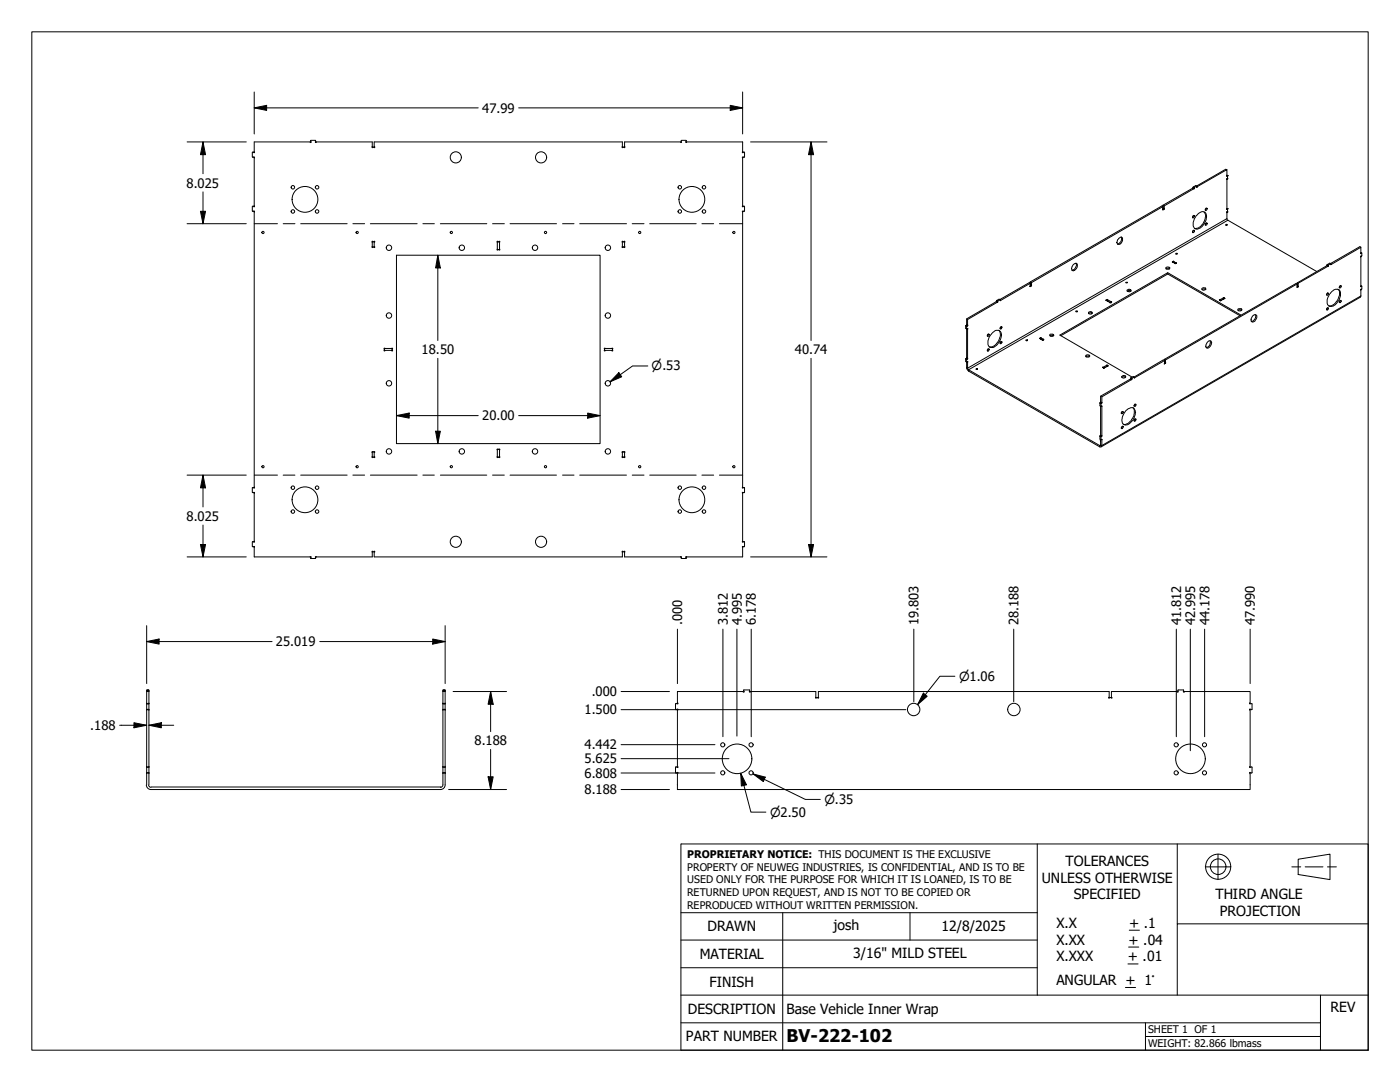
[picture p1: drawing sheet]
<svg xmlns="http://www.w3.org/2000/svg" width="279mm" height="216mm" viewBox="0 0 279 216" stroke-linecap="round" stroke-linejoin="round" font-family="sans-serif">
<!-- layer: Visible (ANSI) -->
<g fill="none" stroke="#000" stroke-width=".2">
<path d="M50.6 31.3v.1M50.6 30.4h-.2v.9l.2 .1M50.6 31.4l.2-.1-.1 .2M50.7 31.5v9.5M50.8 31.5h-.1M61.9 28.3h-11.2l.1 2.1h-.2M62 28.2v-.2h.9l.1 .2M62.1 28.3v.1h-.2M63 28.3v.1h.1M63.2 28.3h11.1v1M74.3 29.2v.1M74.3 29.3v.1h.1"/>
<path d="M74.4 29.4h.1M74.4 29.3h.2M74.6 29.4h.1M74.7 29.3v-1h49.5v1M74.7 29.2l.1 .2h-.2M124.2 29.2v.1M124.2 29.3v.1h.1M124.3 29.3h.2M124.4 29.4h-.1M124.5 29.4h.1M124.7 29.2v.1M135.8 28.3h.1"/>
<path d="M135.8 28.3h-11.1v1.1h-.2M136 28.2v.1M136 28.2v-.2h.9l.1 .2M136 28.3v.1h-.2M136.9 28.2v.1M136.9 28.3v.1h.1M137 28.3h11.2v2M137.1 28.3h-.1M148.2 31.5h.1M148.2 30.3v.2l.1-.1M148.3 30.4h.3v.9l-.5 .1 .1 9.6M148.3 31.3l.1 .1"/>
<path d="M148.4 30.4h-.1M238.1 37.5h.1M238.1 37.5l-6 3.5M238.1 37.5l.2 .2M238.1 37.5v.1M238.1 37.3h.1M238.1 37.5l.2 .1M238.3 37.7h.1M238.3 37.7l-6 3.4M238.3 37.6h.1M238.3 37.6v.1M238.3 37.4l-.2-.1 .2 .2"/>
<path d="M238.3 37.4v.2M238.8 37.3h.1M238.8 37.3v-.2l-.5 .3M238.8 37.1l-.2-.1-.5 .5M238.8 37.1h.1M244.8 35.8v6l.2-.1v.6h-.1M244.8 35.8h.1M244.9 35.7h.1v-.6l-.2 .1 .1-1.4-6.1 3.6v-.1M244.9 35.7h.1M244.9 35.7l-.1 .1M244.9 33.8h-.3l-5.8 3.3M244.9 34.9l.1 .2"/>
<path d="M245 35.1h.1M50.6 41.1v.1M50.6 42.1v.1M50.6 41.1l-.2 .1v.9l.2 .1M50.6 42.2l.2-.1-.1 .2M50.7 41.1h.1M50.7 42.3v54.9M50.7 41.1l.1 .1h-.2M50.8 42.3h-.1M74.3 48.3v.1M74.3 48.4v.7M74.3 49.2h.1"/>
<path d="M74.3 49.2v.2l.1-.1M74.4 48.2v.1M74.4 49.3h.1M74.4 48.2h-.1v.1M74.4 48.3h.2M74.4 49.3h.2M74.6 49.3h.1M74.6 48.2v.1M74.6 48.2h.2l-.1 .1M74.7 48.4v.7M74.7 49.2h.1M74.7 49.2l.1 .2-.2-.1"/>
<path d="M74.8 48.3l-.1 .1M79.1 50.9h40.7v37.6h-40.7zM99.2 48.3l.1 .1M99.3 48.4v1.3M99.3 49.7l-.1 .2 .2-.1M99.4 48.2h-.2l.1 .1M99.4 48.3h.1M99.4 48.2v.1M99.4 49.8h.1M99.5 49.8h-.1M99.6 48.2h.1v.1M99.7 49.7h.1"/>
<path d="M99.7 48.4v1.3M99.7 49.7v.2l-.1-.1M99.7 48.3v.1M124.2 48.3v.1M124.2 48.4v.7M124.2 49.2h.1M124.2 49.2v.2l.1-.1M124.3 48.2h-.1v.1M124.4 48.3h.1M124.4 49.3h.1M124.5 48.2h.2v.1M124.7 48.4v.7"/>
<path d="M124.7 49.2v.2l-.2-.1M124.7 48.3v.1M148.2 42.3h.1M148.2 42.3v54.9M148.2 41.1h.1M148.2 41.1v.1h.1M148.3 42.2l-.1-.1v.2M148.3 42.1l.1 .1M148.4 41.1l.2 .1v.9l-.3 .1M198.9 59.9l.5-.2 .2 .1v.2l.1-.1M199.6 59.8l5.8-3.4 .2 .1-5.9 3.4M199.6 59.8l-.5 .3"/>
<path d="M199.7 59.9h.1M205.6 57.1h.1M205.6 56.8h.1M205.6 56.3v.8M205.6 56.3l.3 .1M205.6 56.3l26.3-15.2 .2 .1-26.2 15.2M205.6 56.8l.3 .2M205.7 56.8l-.1 .2h.2M205.8 57l-.2 .2v-.1M205.8 57h.1M205.9 57h-.1M205.9 57h.1"/>
<path d="M205.9 56.4v.6M214.3 52.7a.43 .43 0 0 1 .7-.1 .43 .43 0 0 1-.1 .7l-.1 .3a.51 .51 0 0 1-.4 .4 .51 .51 0 0 1-.5-.2v-.6zM214.8 52.5a1.13 1.13 0 0 1-.9 1.4M220.8 59.9h.1M220.8 59.9l.7 .5M220.8 59.9h-.1h.1M220.9 59.8h.1M220.9 59.8v.2h.1M220.9 59.8l-.1 .1M221 59.8h.1M221 59.8l.7 .4M221 59.8v.3"/>
<path d="M223.3 47.6a.44 .44 0 0 1 .6-.2 .44 .44 0 0 1 .1 .6l-.1 .3a.54 .54 0 0 1-.4 .4 .54 .54 0 0 1-.6-.1l.1-.7zM223.8 47.3a1.04 1.04 0 0 1-.8 1.4M224.9 57.9l.3-.2a.3 .3 0 0 1 .4 0 .3 .3 0 0 1 .1 .4l-.3 .1a.37 .37 0 0 1-.5-.3zM225 58.1l.2-.1 .5 .1M232.1 41.8v.1l.2-.1M232.1 41.8h.1M232.1 41.5h.1M232.1 41v.8M232.1 41l.2 .1M232.1 41.5l.2 .2M232.2 41.6l.1 .2M232.3 41.8h.1"/>
<path d="M232.3 41.7v.1M232.3 41.7h.1M232.3 41.1v.6M232.7 53.7l.2-.2 .5 .2M232.7 53.3h.3a.3 .3 0 0 1 .3 0 .3 .3 0 0 1 .1 .3l-.4 .1a.25 .25 0 0 1-.3 0 .25 .25 0 0 1 0-.4zM233 54.4v.3M234.1 52.1l-.2 .2 .6 .3M234.1 52.1v.2h.2M234.1 52.1h.2M234.3 52.4h.1M234.3 52.1l.4 .4M234.3 52.1v.3"/>
<path d="M234.3 52.4l.3 .2M234.5 52.6h.1M234.6 52.6h.1M234.7 52.5h.1M234.7 52.5l-.1 .1M234.7 52.5h.1h-.1M238.1 46a.21 .21 0 0 1 .2 .2 .21 .21 0 0 1-.3 .2zM238.2 43l.2 .2a.22 .22 0 0 1-.1 .2 .22 .22 0 0 1-.3 0zM238.2 46l-.2 .3M238.2 43.1l-.2 .3M238.7 43.1l.4-.5a.93 .93 0 0 1 1.6 .1 2.57 2.57 0 0 1-2 3 1.26 1.26 0 0 1-.4-1.9zM239.9 57.8l.2-.1 .5 .1"/>
<path d="M239.9 57.5l.3-.1a.31 .31 0 0 1 .3 0 .31 .31 0 0 1 .1 .4l-.4 .1a.27 .27 0 0 1-.3-.1 .27 .27 0 0 1 0-.3zM240.3 42.3v.1a2.33 2.33 0 0 1-.7 2.7l-.5 .4-.7 .1M240.6 41.7l.1-.2a.21 .21 0 0 1 .1 .3 .21 .21 0 0 1-.3 .1zM240.7 44.5l.1-.1a.26 .26 0 0 1 .1 .4 .26 .26 0 0 1-.4 .1zM240.7 44.5l-.2 .3M240.7 41.5l-.2 .3M243.5 59.9h.1M243.6 59.9h.1M243.6 59.9v.1M244.2 59.4l-.9 .4 .2 .1M244.2 59.4h.1M244.2 59.4v.3l-.7 .2"/>
<path d="M244.3 59.4v.2h-.1M244.3 59.4l.2 .2-.9 .3M244.3 59.4h.1M244.6 44.8h.3v.2h-.3zM244.8 42.4l.1 1.5 17.9 10.3M244.8 42.4h.1M244.9 42.3h.1M244.9 42.3l-.1 .1M244.9 41.6l.1 .1M245 41.7h.1M258.9 57.3h.1M258.9 57l.1 .2"/>
<path d="M258.9 56.5v.5l.2 .2v-.7M258.9 56.6v.7l.1-.1M258.9 56.6h-.3l-26.2 15.1M258.9 56.6l-26.3 15.2M258.9 56.5h.2M259.1 57.2h-.1M264.8 58.6l.1-.1a.16 .16 0 0 1 .2 0 .16 .16 0 0 1 0 .2l-.3 .2zM264.8 53h.1M264.8 53l-5.9 3.5M264.8 53l.2 .1M264.9 52.9h.1M264.9 52.9l.1 .1"/>
<path d="M264.9 52.8v.1M264.9 52.8l.1 .2M264.9 58.5l-.2 .3M264.9 53h.1M264.9 52.8h.1M264.9 52.8l.2 .1M265 53.1l-5.9 3.4M265 53h.1M265 53l.1 .1h-.1M265.1 52.9l-.1 .1M265.6 52.6l-.2-.1-.5 .3M265.6 52.6l-.5 .3"/>
<path d="M265.9 58.1a.94 .94 0 0 1 1.2-.3 .94 .94 0 0 1 .4 1.2 2.55 2.55 0 0 1-1.9 2.2 .92 .92 0 0 1-.7-1.4l.3-.9zM267 57.7a1.92 1.92 0 0 1-.4 2.6l-.7 .6-.7 .1M267.3 57.2l.2-.2a.23 .23 0 0 1 .1 .3 .23 .23 0 0 1-.3 0zM267.5 57l-.2 .3M267.5 59.9l-.2 .4M271.5 51.2h.1M271.5 57.8h.1M271.6 57.8v1.3l-.1 .2-51.7 29.9M271.6 57.8h.1M271.6 51.2l-.1 6h.2M271.6 51.2h.1M271.6 49.3l-.2-.1-5.8 3.4"/>
<path d="M271.6 51.1l.1 .1M271.6 57.7l.1 .1M271.6 57l.1 .1M271.6 50.4l.1 .1M271.7 50.5l-.2 .1 .1-1.3-6 3.5v-.2M271.7 57.8h.1M271.7 57.2h.1M271.7 51.2h-.1M271.7 50.5h.1M271.7 57.8h-.1M271.7 57.1l.1 .6-.1 .1M271.7 50.5l.1 .6-.1 .1"/>
<path d="M271.7 57.1v.1M76.7 69.6h.1M76.7 69.7v.1M76.7 69.8h.1M76.7 69.9v.1h.1M76.8 69.5h.1M76.8 69.9h.1M76.8 69.9h1.4M78.1 69.9h.1M78.2 69.5h-.1M78.2 69.7v.1M78.3 69.8h.1"/>
<path d="M78.3 69.9v.1h-.1M78.3 69.6v-.1h-1.6v.2M120.6 69.6h.1M120.6 69.7v.1M120.7 69.8h-.1M120.7 69.9l-.1 .1h.2M120.8 69.5h-.2v.2M120.8 69.5h.1M122.1 69.5h-1.3M122.1 69.9h-1.3M122.1 69.5h.2l-.1 .2M122.2 69.8h.1"/>
<path d="M122.2 69.7v.1M122.2 69.9l.1 .1h-.2M122.3 69.6h-.1M192.7 65v.5l.2 .2 .3-.2-.1 .2M192.7 71.6v.5l.2 .2 .3-.2-.1 .2M192.7 71.6l.2 .2M192.7 65l.2 .1M192.8 71.6l.2 .1M192.8 65l.2 .1M192.8 71.5h.1M192.8 64.9h.1M192.8 64.9l.2 .1"/>
<path d="M192.8 71.5l.2 .1M192.8 64.9l-.1 .1M192.8 71.5l-.1 .1M192.9 71.8v1.7l.4 .5 26.2 15.2a.29 .29 0 0 0 .3 0 .29 .29 0 0 0 .1-.3l-.1-1.2M192.9 65.1v6.3l.2 .1M192.9 63.6l.2 .2M192.9 65.1h.1M193 71.4l-.1 .1M193 64.8l-.1 .1M193 65h.1M193 71.6h.1M193 65v.1"/>
<path d="M193 71.6l-.1 .2M193.1 72.3v1.2l.1 .3 26.3 15.1h.1v-1.2M193.1 64.9h.1M193.1 65.7h.1M193.1 71.5h.1M193.1 72.3h.1M193.1 64.9l-.1 .1M193.1 71.5l-.1 .1M193.1 65.7v5.8M194.8 73.6l.2-.1 .1 .2h-.3zM197 69.8l.2-.2a.24 .24 0 0 1 .1 .3 .24 .24 0 0 1-.3 .1zM197.2 66.7a.21 .21 0 0 1 .2 .2 .22 .22 0 0 1-.4 .2z"/>
<path d="M197.2 66.7l-.2 .3M197.2 69.6l-.2 .3M198.1 66.4a.97 .97 0 0 1 .9-.5 .97 .97 0 0 1 .8 .6 2.71 2.71 0 0 1-1.7 2.8 .93 .93 0 0 1-.9-1.3l.2-.8zM198.8 60.2l-5.9 3.4v1.2l.2 .1M198.8 60.2h.1M198.8 60.2l.3 .1M198.9 60l.2 .1zM198.9 60.1h.1M198.9 60v.1M198.9 60.1l.2 .1M198.9 60.1v.1M199.1 60.3l-6 3.5v1.1"/>
<path d="M199.1 60.2v.1M199.1 60.1v.1M199.3 65.9a1.92 1.92 0 0 1-.4 2.6 1.54 1.54 0 0 1-1.5 .7M199.7 68.2l.1-.1a.2 .2 0 0 1 .1 .3 .2 .2 0 0 1-.3 .1zM199.8 65.2l.2 .1-.1 .2a.17 .17 0 0 1-.2 .1 .17 .17 0 0 1-.1-.3zM199.8 68.1l-.2 .4M199.8 65.2l-.2 .3M204.8 67.8h.2a.16 .16 0 0 1-.1 .2 .16 .16 0 0 1-.2-.1zM207.6 67.4l-.1 .2 .5 .2M207.6 67.4h.1M207.6 67.4v.2h.2M207.6 67.4h.2"/>
<path d="M207.8 67.7h.1M207.8 67.4h.1M207.8 67.7l.3 .2M207.8 67.4l.4 .3M207.8 67.4v.3M208 67.8v.1M208 67.9h.1M208.1 67.8v.1M208.2 67.8h.1M208.2 67.7h.1M208.2 67.7l.1 .1h-.1M208.2 67.8h-.1"/>
<path d="M209.5 66.8l.5-.1a.25 .25 0 0 1 .3 .2 .25 .25 0 0 1-.4 .2h-.2zM209.5 67l.4-.1 .3 .1M214.8 62h.1l.1 .2a.16 .16 0 0 1-.2 .1 .16 .16 0 0 1 0-.3zM216.7 71.2l.2-.1 .5 .1M216.7 70.9l.3-.1a.3 .3 0 0 1 .3 0 .3 .3 0 0 1 .1 .3l-.4 .1a.23 .23 0 0 1-.3 0 .23 .23 0 0 1 0-.3zM217.2 62.5l.3-.1 .4 .1M217.4 62.2h.3a.23 .23 0 0 1 .3 .3 .23 .23 0 0 1-.3 .2 .27 .27 0 0 1-.4-.1 .27 .27 0 0 1 0-.3zM219.6 79.1l.3 .1M220.2 73.4h.1M220.3 73.4h.1M220.3 73.4v.1M220.9 72.9l-.9 .4 .2 .1"/>
<path d="M220.9 72.9h.1M220.9 72.9v.3l-.7 .2M220.9 72.9v.2M221 72.9l.2 .1-.9 .4M221 72.9h.1M221 60.1h.1M221 60.1l.6 .3M221.5 60.4h.1M221.6 60.4h.1M221.7 60.2h.1M221.7 60.3h.1M221.7 60.3l-.1 .1"/>
<path d="M221.7 60.2l.2 .1h-.2M223.8 75.1l.4-.2a.31 .31 0 0 1 .3 .1 .31 .31 0 0 1 .1 .3l-.3 .1a.37 .37 0 0 1-.5-.3zM223.9 75.3l.2-.1 .5 .1M225.6 75.6h.1M225.6 75.6l-6 3.5v1.2M225.6 75.6l.2 .2M225.7 75.4l.2 .2zM225.7 75.6h.1M225.7 75.6l-.1 .1M225.7 75.4v.2M225.7 75.6l.2 .1M225.8 75.8h.1"/>
<path d="M225.8 75.8l-5.9 3.4v1.2M225.9 75.6v.1M225.9 75.7l-.1 .1M226.4 75.2l-.2-.1-.5 .3M226.4 75.4v-.2l-.5 .3M226.4 75.4h.1M232.4 72.3l.1 .2M232.4 72.5v.1M232.4 72.5v-.6l-.2-.1-5.9 3.4M232.4 71.9l-6 3.5M232.4 72.3l.2 .1M232.4 71.7v.6"/>
<path d="M232.4 71.7l.2 .1M232.5 72.5l-.1 .1M232.6 72.4l-.1 .1M232.6 71.8v.6M240.9 68.3h.1a.45 .45 0 0 1 .6-.3 .45 .45 0 0 1 .1 .7l-.2 .5a.46 .46 0 0 1-.7 .2 .46 .46 0 0 1-.1-.7zM241.5 68a1.01 1.01 0 0 1-.8 1.3M247.1 61.9l.3-.1 .4 .1M247.1 61.7l.5-.1a.27 .27 0 0 1 .1 .4 .27 .27 0 0 1-.4 0l-.3-.2zM247.5 63l-14.5-8.3-21.3 12.3M247.6 62.9l-14.6-8.5-21.5 12.5 14.4 8.3M249.7 64.1h.1M249.9 63.1a.49 .49 0 0 1 .8-.3 .49 .49 0 0 1 0 .8l-.1 .2a.48 .48 0 0 1-.8 .4 .48 .48 0 0 1 0-.8z"/>
<path d="M250.5 62.8a.7 .7 0 0 1-.1 1l-.7 .3M264.8 61.5h.1a.16 .16 0 0 1 .2-.1 .16 .16 0 0 1 0 .3l-.1 .1a.19 .19 0 0 1-.3 0 .19 .19 0 0 1 .1-.3zM264.9 61.4l-.2 .3M50.6 97.3h.1M50.6 98.3h.1M50.6 97.3h-.2v.9l.2 .1M50.6 98.3h.2v9.8h-.4v.9l.2 .1M50.7 97.2l.1 .2-.2-.1M50.8 98.4h-.1M74.3 90.2v.1M74.3 91.1h.1M74.3 91.1v.2l.1-.1"/>
<path d="M74.4 90.1v.1M74.4 91.2v.1M74.4 91.2h.2M74.6 91.2v.1M74.6 90.1v.1M74.6 90.2h-.4l.1 .9M74.6 90.2l.2-.1-.1 .2M74.7 90.3v.8M74.7 91.1h.1M74.7 91.1l.1 .2-.2-.1M74.8 90.2l-.1 .1M99.2 89.7l.1 .1"/>
<path d="M99.3 91.1h-.1M99.3 91.1l-.1 .2 .2-.1M99.4 89.7h-.2l.1 1.4M99.4 91.2h.2M99.4 89.7h.2M99.4 89.6v.1M99.4 91.2v.1M99.6 89.6l-.1 .1M99.6 89.7h.2l-.1 1.4M99.7 91.1h.1M99.7 91.1v.2l-.2-.1M99.7 89.7v.1"/>
<path d="M124.2 90.2v.1M124.2 91.1h.1M124.2 91.1v.2l.2-.1M124.3 90.2h-.2l.1 .9M124.3 90.2h.2M124.3 91.2h.2M124.3 90.1l.1 .1M124.5 90.1v.1M124.5 90.2h.2v.9M124.7 91.1h.1M124.7 91.1v.2l-.2-.1M124.7 90.2v.1"/>
<path d="M148.2 98.4h.1M148.2 97.2h.1M148.2 97.2v.2l.1-.1M148.3 98.3h-.2l.1 9.7M148.3 98.3h.1M148.4 97.3h.2v.9l-.3 .1M219.5 80.4v.6l.2 .1M219.5 87v.6l.2 .1M219.5 87l.3 .1M219.5 87.1l.2 .1M219.5 87l.2 .1M219.5 80.5l.2 .1"/>
<path d="M219.5 80.4l.2 .1M219.5 80.4l.3 .1M219.6 86.9h.1M219.6 80.3h.1M219.6 87.9v.2M219.6 81.1v5.8M219.6 80.3l.3 .1M219.6 86.9l.3 .1M219.7 80.5v.7l.2-.2v.1M219.7 86.9l-.1 .1M219.7 80.3l-.1 .1M219.7 87.1v.7l.1-.1"/>
<path d="M219.8 80.5h.1M219.8 87.1h.1M219.8 87.7h.1M219.8 87.1h-.1M219.8 80.5h-.1M219.9 81.1h.1M219.9 87h.1M219.9 80.4l-.1 .1M219.9 87l-.1 .1M219.9 81.1v5.9M224 85.1l-.2 .3M224 82.1l-.2 .3"/>
<path d="M224 85l.2 .3a.22 .22 0 0 1-.2 .2 .22 .22 0 0 1-.2 0zM224.8 81.9l.3-.3a.84 .84 0 0 1 .9-.3 .84 .84 0 0 1 .6 .7 2.59 2.59 0 0 1-1.9 2.8 1.01 1.01 0 0 1-.7-1.5zM226.1 81.3a2.41 2.41 0 0 1-1.4 3.3h-.5M226.4 83.7l.3-.1v.2l-.3 .3-.1-.2zM226.5 80.6l-.2 .4M226.5 83.6l-.2 .3M50.6 109.1h.1M50.6 109.1h.2l-.1 2h11.2M50.8 109.2h-.1M61.9 111.1h.1M61.9 111.1h.2l-.1 .1M62.1 111.2h-.1"/>
<path d="M63 111.2h.1M63.1 111.1h-.1l-.1 .3h-.9v-.1M63.1 111.1h.1M74.3 110.2v.9h-11.2M74.4 110.1h.2M74.4 110.1l-.1-.1v.2M74.6 110.1h.2l-.1 1h49.5v-.9M124.3 110.1l-.1-.1v.2M124.3 110.1h.3M124.5 110.1h.2v1h11.1M135.8 111.1h.1M135.8 111.1h.2v.3h.9l.1-.1"/>
<path d="M136 111.2h.1M136.9 111.2h.1M137 111.1h-.1v.1M137 111.1h.1M148.2 109.2h.1M148.2 108v.2l.2-.1M148.3 108.1h.3v.9l-.5 .1 .1 2h-11.2M148.3 109.1h.1M29.3 137.7v.3M29.7 137.7h-.4h.4v18.9M29.7 138h-.4v18.6M88.4 137.7h.4z"/>
<path d="M88.4 137.7v18.9l-.2 .4-.3 .1M88.4 138h.4M88.8 137.7v18.9a.92 .92 0 0 1-.9 .9M148.3 138h-13.1v2.3M148.4 137.9l.1-.2h1l.1 .2M148.5 137.9h.1M148.5 137.9v.2l-.2-.1M149.6 137.9v.2l.2-.1M149.7 138h13.1v1.1M162.8 139.1v.2l.1-.1 .5 .1-.1-1.3h58.1v1.1M234.9 138h-13.1l.1 1.3-.5-.1-.1 .1v-.2M235.1 137.9h.1"/>
<path d="M235.1 137.9v-.2h1.1v.2M235.1 137.9v.2l-.2-.1M236.2 137.9v.2l.2-.1M236.3 138h13.2v2.3M29.2 156.6a.92 .92 0 0 0 .9 .9M29.3 153.1h.4M29.3 153h.4M29.3 154.2h.4M29.3 140.5h.4M29.3 140.4h.4M29.3 141.5h.4M29.3 141.6h.4"/>
<path d="M29.7 156.6v.3l.4 .2M30.2 157.5h57.7M30.2 157h57.7M88.4 153.1h.4M88.4 153h.4M88.4 154.2h.4M88.4 140.5h.4M88.4 140.4h.4M88.4 141.5h.4M88.4 141.6h.4M135 140.4l-.2 .1v1l.3 .1M135 153l.1 .1"/>
<path d="M135.1 141.5h-.1M135.1 153l-.3 .1v1.1h.2M135.1 141.5h.2v.2M135.1 154.2l.2-.1v.2M135.2 140.2v.1M135.2 141.7v11.3M135.2 141.7h.1M135.3 140.3v.1h-.2M135.3 153v.1h-.2M249.4 154.4h.1M249.4 152.9v.2h.1M249.4 140.2v.1"/>
<path d="M249.4 140.3v.1h.1M249.5 154.4v3.1h-114.3v-3.1M249.5 141.7v11.2M249.5 154.2l-.1-.1v.2M249.6 154.2h.1M249.6 141.5h-.2v.2M249.6 153v.1M249.6 140.4h.1M249.6 153l.3 .1v1.1h-.3M249.6 140.4l.3 .1v1l-.3 .1"/>
<circle cx="58.5" cy="37.4" r=".35"/>
<circle cx="60.9" cy="39.8" r="2.57"/>
<circle cx="63.3" cy="37.4" r=".35"/>
<circle cx="91" cy="31.4" r="1.11"/>
<circle cx="108" cy="31.4" r="1.11"/>
<circle cx="135.7" cy="37.4" r=".35"/>
<circle cx="138.1" cy="39.8" r="2.57"/>
<circle cx="140.5" cy="37.4" r=".35"/>
<circle cx="52.5" cy="46.4" r=".22"/>
<circle cx="58.5" cy="42.2" r=".35"/>
<circle cx="63.3" cy="42.2" r=".35"/>
<circle cx="71.3" cy="46.4" r=".22"/>
<circle cx="77.6" cy="49.4" r=".54"/>
<circle cx="90.1" cy="46.4" r=".22"/>
<circle cx="92.2" cy="49.4" r=".54"/>
<circle cx="106.8" cy="49.4" r=".54"/>
<circle cx="108.9" cy="46.4" r=".22"/>
<circle cx="121.3" cy="49.4" r=".54"/>
<circle cx="127.7" cy="46.4" r=".22"/>
<circle cx="135.7" cy="42.2" r=".35"/>
<circle cx="140.5" cy="42.2" r=".35"/>
<circle cx="146.5" cy="46.4" r=".22"/>
<circle cx="224.8" cy="56.4" r=".13"/>
<circle cx="234.8" cy="50.6" r=".14"/>
<circle cx="77.6" cy="63" r=".54"/>
<circle cx="77.6" cy="76.5" r=".54"/>
<circle cx="121.3" cy="63" r=".54"/>
<circle cx="121.3" cy="76.5" r=".54"/>
<circle cx="267.5" cy="60.2" r=".21"/>
<circle cx="52.5" cy="93.1" r=".22"/>
<circle cx="58.5" cy="97.3" r=".35"/>
<circle cx="60.9" cy="99.7" r="2.57"/>
<circle cx="63.3" cy="97.3" r=".35"/>
<circle cx="71.3" cy="93.1" r=".22"/>
<circle cx="77.6" cy="90.1" r=".54"/>
<circle cx="90.1" cy="93.1" r=".22"/>
<circle cx="92.2" cy="90.1" r=".54"/>
<circle cx="106.8" cy="90.1" r=".54"/>
<circle cx="108.9" cy="93.1" r=".22"/>
<circle cx="121.3" cy="90.1" r=".54"/>
<circle cx="127.7" cy="93.1" r=".22"/>
<circle cx="135.7" cy="97.3" r=".35"/>
<circle cx="138.1" cy="99.7" r="2.57"/>
<circle cx="140.5" cy="97.3" r=".35"/>
<circle cx="146.5" cy="93.1" r=".22"/>
<circle cx="224" cy="82.4" r=".21"/>
<circle cx="226.5" cy="80.9" r=".21"/>
<circle cx="58.5" cy="102.1" r=".35"/>
<circle cx="63.3" cy="102.1" r=".35"/>
<circle cx="91" cy="108.1" r="1.11"/>
<circle cx="108" cy="108.1" r="1.11"/>
<circle cx="135.7" cy="102.1" r=".35"/>
<circle cx="140.5" cy="102.1" r=".35"/>
<circle cx="144.2" cy="148.6" r=".41"/>
<circle cx="144.2" cy="154.2" r=".41"/>
<circle cx="147.1" cy="151.4" r="2.95"/>
<circle cx="149.9" cy="154.2" r=".41"/>
<circle cx="149.9" cy="148.6" r=".41"/>
<circle cx="182.3" cy="141.6" r="1.24"/>
<circle cx="202.3" cy="141.6" r="1.24"/>
<circle cx="234.7" cy="148.6" r=".41"/>
<circle cx="234.7" cy="154.2" r=".41"/>
<circle cx="237.6" cy="151.4" r="2.95"/>
<circle cx="240.4" cy="148.6" r=".41"/>
<circle cx="240.4" cy="154.2" r=".41"/>
</g>
<!-- layer: Visible Narrow (ANSI) -->
<g fill="none" stroke="#000" stroke-width=".2">
<path d="M238.1 37.5l.2 .2M238.1 37.5l.2 .1M238.9 37.3h.1M244.8 35.1h.1M244.8 35.8h.1M244.9 35.7h.1M244.9 35.1h.1M199.6 59.9h.1M205.6 56.8l.3 .2M205.6 57h.2M205.7 57.1v.1M220.8 59.9h.1"/>
<path d="M220.9 59.8v.2M221 59.8v.3M232.1 41.7l.2 .1M232.1 41.5l.2 .2M232.2 41.8h.1M234 52.3h.1M234.1 52.2v.1M234.3 52.2v.2M234.5 52.6h.1M234.6 52.6h.1M234.7 52.5h.1M243.4 59.8v.1"/>
<path d="M243.5 59.8v.1M243.5 59.9v.1M243.6 59.9v.1M244.2 59.4v.3M244.3 59.4v.2M244.3 59.5v.1M244.4 59.5v.1M244.8 42.4h.1M244.8 41.7h.1M244.9 43.6l-51.8 29.9-.2-.2M244.9 42.3h.1M244.9 41.7h.1"/>
<path d="M245 43.9l-51.7 29.9v.2M264.8 53l.2 .1M264.9 52.9l.1 .1M265.6 52.8h.1M265.6 52.7l.1 .1M271.5 51.2h.1M271.5 57.8h.1M271.6 59.1l-51.7 29.8-.3-.1-.1 .1v.3M271.6 50.5h.1M271.6 57.1v.1M271.6 51.1h.1M271.6 57.7l.1 .1"/>
<path d="M192.8 71.5l.2 .1M192.8 64.9l.2 .1M192.9 64.8l.2 .1M192.9 71.4l.2 .1M193 65.6v.1M193 72.2v.1M198.8 60.2l.2 .1M198.9 60.1l.2 .1M207.5 67.5v.1M207.6 67.5v.1M207.6 67.4v.2M207.8 67.4v.3"/>
<path d="M208 67.9h.1M208.1 67.9h.1M208.2 67.8h.1M220.1 73.3h.1M220.2 73.3h.1M220.2 73.4v.1M220.3 73.4v.1M220.9 72.9v.3M221 72.9v.2M221 73h.1M221.1 73h.1M221.5 60.4h.1"/>
<path d="M221.6 60.4h.1M221.7 60.2h.1M225.6 75.6l.2 .2M225.7 75.6h.2M226.4 75.3v.1M219.6 86.9l.2 .2M219.6 80.3l.2 .2M219.6 80.3h.3M219.6 86.9l.3 .1M219.8 81v.1M219.9 87.7v.1"/>
</g>
<!-- layer: Bend DOWN -->
<g fill="none" stroke="#000" stroke-width=".2">
<path d="M50.7 44.6h4.7M56.5 44.6h2.4M60 44.6h9.3M70.4 44.6h2.4M73.9 44.6h9.3M84.4 44.6h2.3M87.9 44.6h9.3M98.3 44.6h2.3M101.8 44.6h9.3M112.3 44.6h2.3M115.7 44.6h9.3M126.2 44.6h2.3"/>
<path d="M129.7 44.6h9.2M140.1 44.6h2.3M143.6 44.6h4.6M50.7 94.8h4.7M56.5 94.8h2.4M60 94.8h9.3M70.4 94.8h2.4M73.9 94.8h9.3M84.4 94.8h2.3M87.9 94.8h9.3M98.3 94.8h2.3M101.8 94.8h9.3"/>
<path d="M112.3 94.8h2.3M115.7 94.8h9.3M126.2 94.8h2.3M129.7 94.8h9.2M140.1 94.8h2.3M143.6 94.8h4.6"/>
</g>
<!-- layer: Border (ANSI) -->
<path d="M6.3 6.3h266.7v203.2h-266.7z" fill="none" stroke="#000" stroke-width=".2"/>
<!-- layer: Title (ANSI) -->
<g fill="none" stroke="#000" stroke-width=".2">
<path d="M135.9 168.4h137.1v41.1h-137.1zM207 168.4v30.2M234.9 168.4v15.9M240.5 173h5.1M243.1 170.4v5.1M257.8 173h1.8M259.1 171.4l6.3-1v5.1l-6.3-1zM260.5 173h3.5M264.9 173h1.8M135.9 198.6h137.1M135.9 193.1h71.1M135.9 187.6h71.1"/>
<path d="M135.9 182.1h71.1M156.2 182.1v27.4M181.6 182.1v5.5M224.6 197h2M225.1 192.3h2M225.2 189h2.1M225.4 185.6h2M263.5 198.6v10.9M273 184.3h-38.1v14.3M135.9 204.1h127.6M228.6 206.8h34.9M228.6 204.1v5.4"/>
<circle cx="243.1" cy="172.9" r="2.51"/>
<circle cx="243.1" cy="172.9" r="1.56"/>
</g>
<!-- layer: Dimension (ANSI) -->
<g fill="none" stroke="#000" stroke-width=".2">
<path d="M50.7 18.4v8.3M148.2 18.4v8.3M37.3 28.3h11.8M40.5 28.3l.5 2.6h-1zM40.5 28.3v6.4M40.5 38.3v6.3M50.7 21.5l2.5-.5v1zM50.7 21.5h44.7M103.5 21.5h44.7M145.7 21l2.5 .5-2.5 .5zM149.8 28.3h15.2M161.9 28.3l.5 2.6h-1z"/>
<path d="M161.9 28.3v39.6M37.3 44.6h11.8M40 42.2h1l-.5 2.4zM87.4 50.9l.5 2.6h-1zM87.4 50.9v17M87.4 71.5v17M123.5 74.4l.6 .8-2.4 1zM129.3 73h-3.1l-4.5 3.2M161.9 71.5v39.6M37.3 94.8h11.8M40.5 94.8l.5 2.5h-1zM40.5 94.8v6.4"/>
<path d="M79.1 82.9l2.6-.5v1zM79.1 82.9h16.3M86.9 86h1l-.5 2.5zM103.5 82.9h16.3M117.3 82.4l2.5 .5-2.5 .5zM37.3 111.1h11.8M40 108.6h1l-.5 2.5zM40.5 104.8v6.3M149.8 111.1h15.2M161.4 108.6h1l-.5 2.5zM29.3 128l2.4-.5v1zM29.3 128h25"/>
<path d="M29.3 124.8v11.6M63.8 128h25M86.4 127.5l2.4 .5-2.4 .5zM88.8 124.8v11.6M90.4 138h10.7M97.9 138l.5 2.5h-1zM97.9 138v8M124 138h9.6M135.2 125.5v10.9M144.3 125.5v21.5M147.1 125.5v21.4M149.9 125.5v21.5"/>
<path d="M182.4 125.5v14.5M184.3 138.3l.7 .6-1.9 1.7zM190.6 134.9h-3l-4.5 5.7M202.3 125.5v14.5M234.8 125.5v21.5M237.6 125.5v24.3M240.4 125.5v21.5M249.5 125.5v10.9M23.9 144.7h5.4M26.7 144.2l2.6 .5-2.6 .5zM29.7 144.7l2.5-.5v1zM29.7 144.7h5"/>
<path d="M89.5 157.5h11.6M97.4 155h1l-.5 2.5zM97.9 149.5v8M124 141.6h56.8M124 148.6h18.7M124 151.4h21.5M124 154.2h18.7M124 157.5h9.6M147.8 154.3l1.2 2.3-1 .2zM147.8 154.3l2.1 7.8h2.9M150.3 154.4l2.4 .7-.4 .9zM150.3 154.4l10.4 5.1h3"/>
</g>
<g fill="#000">
<path d="M40.5 28.3l.5 2.6h-1zM50.7 21.5l2.5-.5v1zM145.7 21l2.5 .5-2.5 .5zM161.9 28.3l.5 2.6h-1zM40 42.2h1l-.5 2.4zM87.4 50.9l.5 2.6h-1zM123.5 74.4l.6 .8-2.4 1zM40.5 94.8l.5 2.5h-1zM79.1 82.9l2.6-.5v1zM86.9 86h1l-.5 2.5zM117.3 82.4l2.5 .5-2.5 .5zM40 108.6h1l-.5 2.5z"/>
<path d="M161.4 108.6h1l-.5 2.5zM29.3 128l2.4-.5v1zM86.4 127.5l2.4 .5-2.4 .5zM184.3 138.3l.7 .6-1.9 1.7zM26.7 144.2l2.6 .5-2.6 .5zM29.7 144.7l2.5-.5v1zM97.4 155h1l-.5 2.5zM97.9 138l.5 2.5h-1zM147.8 154.3l1.2 2.3-1 .2zM150.3 154.4l2.4 .7-.4 .9z"/>
</g>
<text font-size="3.5" x="157" y="207.9">BV-222-102</text>
<g font-size="2.8">
<text x="212.7" y="172.8">TOLERANCES</text>
<text x="207.9" y="176.1">UNLESS OTHERWISE</text>
<text x="214.3" y="179.5">SPECIFIED</text>
<text x="242.6" y="179.4">THIRD ANGLE</text>
<text x="141.2" y="185.9">DRAWN</text>
<text x="166.4" y="185.6">josh</text>
<text x="187.9" y="185.7">12/8/2025</text>
<text x="210.8" y="185.2">X.X</text>
<text x="225.4" y="185.2">+ .1</text>
<text x="243.5" y="182.7">PROJECTION</text>
<text x="139.6" y="191.4">MATERIAL</text>
<text x="170.2" y="191.2">3/16&quot; MILD STEEL</text>
<text x="210.8" y="188.5">X.XX</text>
<text x="210.8" y="191.8">X.XXX</text>
<text x="225.1" y="191.8">+ .01</text>
<text x="225.2" y="188.5">+ .04</text>
<text x="141.6" y="196.8">FINISH</text>
<text x="210.8" y="196.6">ANGULAR + 1°</text>
<text x="137.3" y="202.3">DESCRIPTION</text>
<text x="157" y="202.2">Base Vehicle Inner Wrap</text>
<text x="265.6" y="201.9">REV</text>
<text x="136.9" y="207.8">PART NUMBER</text>
</g>
<g font-size="2.6">
<text x="96.2" y="22.5">47.99</text>
<text x="37.2" y="37.5">8.025</text>
<text x="84.1" y="70.7">18.50</text>
<text x="158.6" y="70.7">40.74</text>
<text x="96.2" y="83.9">20.00</text>
<text x="37.2" y="103.9">8.025</text>
<text x="136.1" y="124.8" transform="rotate(-90 136.1 124.8)">.000</text>
<text x="145.2" y="124.8" transform="rotate(-90 145.2 124.8)">3.812</text>
<text x="148" y="124.8" transform="rotate(-90 148 124.8)">4.995</text>
<text x="150.9" y="124.8" transform="rotate(-90 150.9 124.8)">6.178</text>
<text x="183.3" y="124.8" transform="rotate(-90 183.3 124.8)">19.803</text>
<text x="203.3" y="124.8" transform="rotate(-90 203.3 124.8)">28.188</text>
<text x="235.7" y="124.8" transform="rotate(-90 235.7 124.8)">41.812</text>
<text x="238.5" y="124.8" transform="rotate(-90 238.5 124.8)">42.995</text>
<text x="241.4" y="124.8" transform="rotate(-90 241.4 124.8)">44.178</text>
<text x="250.4" y="124.8" transform="rotate(-90 250.4 124.8)">47.990</text>
<text x="55.1" y="129">25.019</text>
<text x="116.6" y="142.6">1.500</text>
<text x="118.1" y="138.9">.000</text>
<text x="18" y="145.7">.188</text>
<text x="94.7" y="148.7">8.188</text>
<text x="116.6" y="149.5">4.442</text>
<text x="116.6" y="152.3">5.625</text>
<text x="116.6" y="155.2">6.808</text>
<text x="116.6" y="158.5">8.188</text>
</g>
<g font-size="2.5">
<text x="130" y="73.9">⌀.53</text>
<text x="191.4" y="135.9">⌀1.06</text>
<text x="164.5" y="160.5">⌀.35</text>
<text x="153.7" y="162.9">⌀2.50</text>
</g>
<g font-size="2.1">
<text x="137.2" y="171.3">PROPRIETARY NOTICE: THIS DOCUMENT IS THE EXCLUSIVE</text>
<text x="137.2" y="173.7">PROPERTY OF NEUWEG INDUSTRIES, IS CONFIDENTIAL, AND IS TO BE</text>
<text x="137.2" y="176.3">USED ONLY FOR THE PURPOSE FOR WHICH IT IS LOANED, IS TO BE</text>
<text x="137.2" y="178.8">RETURNED UPON REQUEST, AND IS NOT TO BE COPIED OR</text>
<text x="137.2" y="181.3">REPRODUCED WITHOUT WRITTEN PERMISSION.</text>
<text x="229.1" y="206.1">SHEET 1 OF 1</text>
<text x="229.1" y="208.9">WEIGHT: 82.866 lbmass</text>
</g>
</svg>
